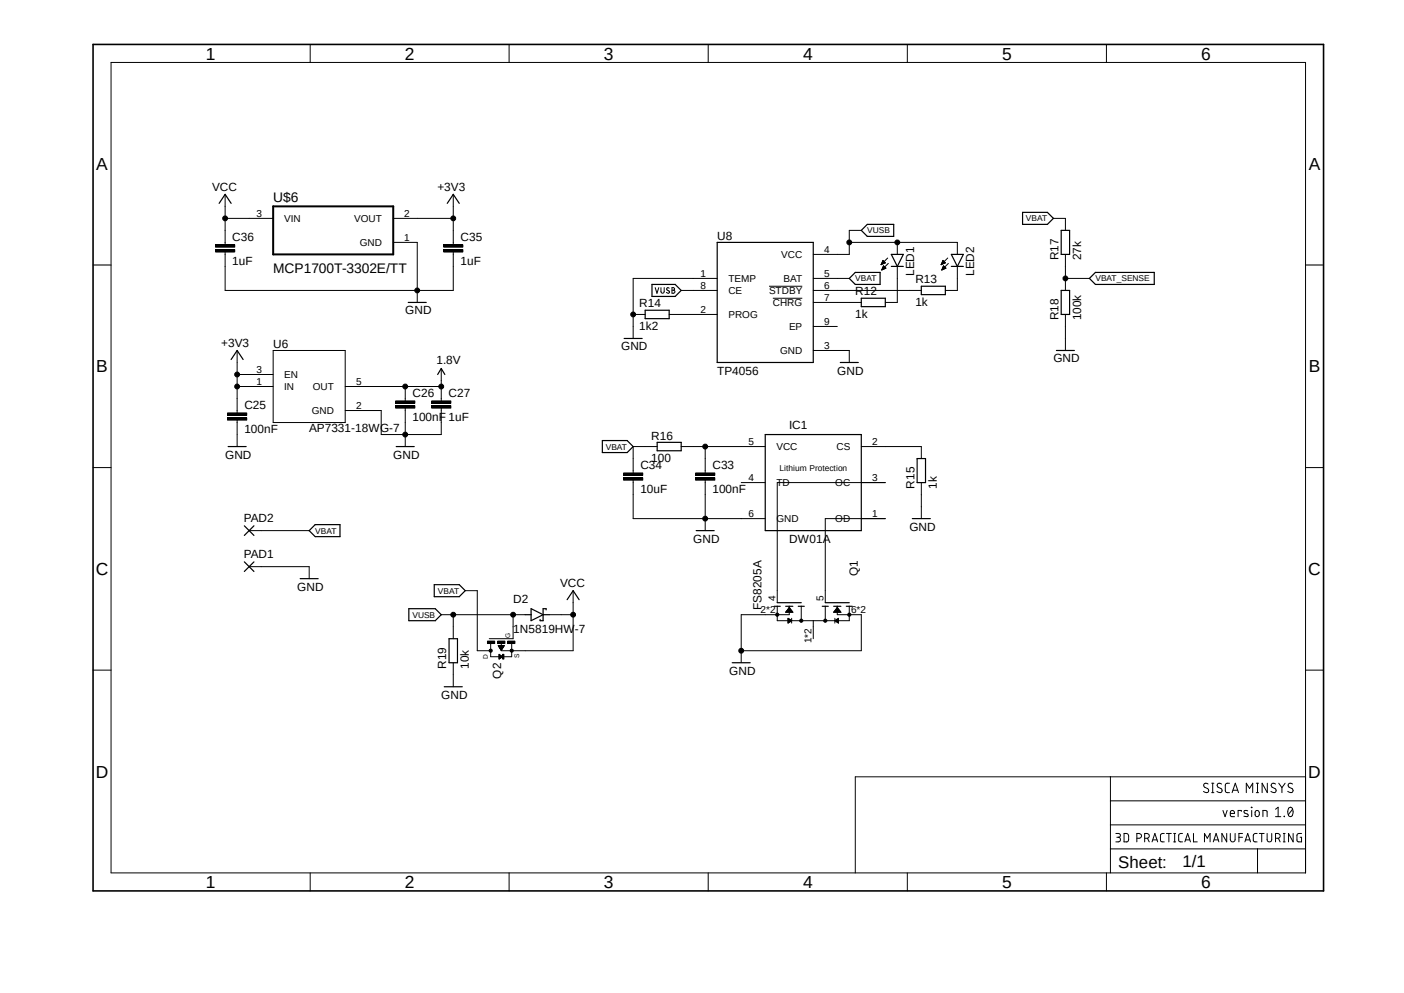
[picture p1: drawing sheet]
<svg xmlns="http://www.w3.org/2000/svg" width="297mm" height="210mm" viewBox="0 0 297 210" stroke-linecap="round" stroke-linejoin="round" font-family="sans-serif">
<path d="M297 -.1l.1 .1M297.1 0l-278 189" fill="none" stroke="#fff" stroke-width=".21"/>
<g fill="none" stroke="#000" stroke-width=".21">
<path d="M23.5 13.2h252.7v171.4h-252.7zM65.6 9.4v3.8M107.7 9.4v3.8M149.8 9.4v3.8M191.9 9.4v3.8M234.1 9.4v3.8M19.7 56h3.8M45.6 52.8h4.1v.5h-4.1zM45.6 51.8h4.1v.5h-4.1zM47.6 53.3v8.1h48.3v-8.1M47.6 46.2h10.2M47.6 41.1v10.7"/>
<path d="M83.2 46.2h12.7M83.2 51.3h5.1v12.7M93.9 52.8h4v.5h-4zM93.9 51.8h4v.5h-4zM95.9 41.1v10.7M151.7 58.9h-17.8v12.7M172 58.9h7.7M179.7 51.3h22.8v2.5M182.2 48.7h-2.5v5.1h-7.7M186.4 56h.1M186.4 55.9h.2M186.5 55.8h.3"/>
<path d="M186.5 55.7h.5M186.6 55.6h.6M186.6 57h.1M186.6 55.5h.6M186.6 56.9h.3M186.6 56.9h.5M186.7 55.4h.3M186.7 55.2h.2M186.7 56.8h.6M186.7 56.7h.7M186.7 56.6h.6M186.8 55.1l.5 .5-.9 .4z"/>
<path d="M186.8 56.5h.4M186.8 56.4h.3M186.9 56.3h.1M186.9 56.2l.5 .5-.9 .4zM187.8 54.6l-1.4 1.4M187.9 55.7l-1.4 1.4M189.8 56.3v7.7h-2.5M189.8 51.3v2.5M199.1 56h.1M199.1 55.9h.2M199.2 55.8h.3M199.2 55.7h.5"/>
<path d="M199.3 55.6h.6M199.3 57h.1M199.3 55.5h.6M199.3 56.9h.3M199.3 55.4h.4M199.3 56.9h.5M199.4 55.2h.2M199.4 56.8h.6M199.4 56.7h.7M199.4 56.6h.6M199.5 56.5h.4M199.5 55.1l.5 .5-.9 .4z"/>
<path d="M199.5 56.4h.3M199.6 56.3h.1M199.6 56.2l.5 .5-.9 .4zM200.5 54.6l-1.4 1.4M200.6 55.7l-1.4 1.4M202.5 56.3v5.1h-2.5M222.8 46.2h2.6v2.5M225.4 58.9h5.1M225.4 53.8v7.6M276.2 56h3.8M50.2 79.2h7.6M50.2 74.1v13.2"/>
<path d="M57.8 74.1h15.2v15.3h-15.2zM93.3 77.9v6.9M133.9 66.5h2.6M138.6 60.8l.4 1.2 .4-1.2M139.8 60.8v.9a.34 .34 0 0 0 .4 .3 .34 .34 0 0 0 .3-.3v-.9M141.6 61l-.3-.2-.3 .3 .6 .5v.3l-.2 .1-.4-.2M141.6 66.5h10.1M142.2 60.8l.4 .1 .1 .3-.2 .2h.1a.31 .31 0 0 1 .2 .4 .31 .31 0 0 1-.3 .2h-.3zM142.2 61.4h.3M144.1 61.4h7.6M162.7 60.5h7M163.5 63.1h6.2"/>
<path d="M172 61.4h22.9M172 74.1h7.7v2.6M172 64h10.2M172 69h5.1M225.4 66.5v7.6M19.7 98.9h3.8M48.1 88.3h4.1v.6h-4.1zM48.1 87.3h4.1v.5h-4.1zM50.2 81.7h7.6M50.2 88.9v5.5M73 81.7h20.3M83.7 85.8h4.1v.5h-4.1z"/>
<path d="M83.7 84.8h4.1v.5h-4.1zM85.7 81.7v3.1M85.7 86.3v8.1M91.3 85.8h4.1v.5h-4.1zM91.3 84.8h4.1v.5h-4.1zM93.3 86.3v5.6h-12.7v-5.1h-7.6M139 94.4h-5.1v5.6M144.1 94.4h17.8M149.2 94.4v5.6M182.2 94.4h12.7v2.6M276.2 98.9h3.8M52.7 119.8h12.7v2.6"/>
<path d="M52.7 112.2h12.7M131.9 101h4.1v.6h-4.1zM131.9 100h4.1v.5h-4.1zM133.9 101.6v8.1h28M147.2 101h4v.6h-4zM147.2 100h4v.5h-4zM149.2 101.6v10.6M156.8 102.1h5.1M187.3 109.7h-12.7v17.8M187.3 102.1h-22.9v25.4M194.9 102.1v7.6M93.3 130h17.8"/>
<path d="M95.9 130v5.1M98.4 124.9h2.6v12.7h2.8M103.1 135.6h1.5v.5h-1.5zM103.5 137.4h.6v.4l-.3 .2-.3-.2zM105.3 135.6h1.5v.5h-1.5zM105.4 136.5h1.3l-.7 1zM105.4 136.6h1.2M105.5 136.7h1.1M105.5 136.6h1.1M105.5 136.8h1M105.6 136.9h.9M105.6 136.8h.9"/>
<path d="M105.6 138.4l.7 .5-.7 .5zM105.6 139.3h.1M105.6 139.2h.2M105.6 139.1h.3M105.6 139.1h.5M105.6 139h.6M105.6 138.8h.6M105.6 138.7h.5M105.6 138.6h.4M105.6 138.6h.2M105.6 138.4h.1M105.6 136.9h.8"/>
<path d="M105.7 137h.7M105.7 137.1h.6M105.7 137h.6M105.8 137.3h.4M105.8 137.2h.4M105.9 137.3h.3M106 137.5h.1M106 137.4h.1M106 135.7v.8M106.3 138.4h.3v1h-.3zM107.4 135.6h1.5v.5h-1.5zM108 137.4h.5v.4l-.3 .2-.2-.2z"/>
<path d="M108.2 135.7v3.2h-4.4v-2.9M108.5 130v5.1h-5M116.2 130h5M121.2 124.9v12.7h-15.2M164.4 128.2v3.1h15.3v-3.1M166.2 129.5h1.5M166.3 129.4h1.3M166.4 129.3h1.2M166.4 129.2h1.1M166.5 129.1h1M166.6 129h.8M166.6 128.9h.7"/>
<path d="M166.7 130.8l.8 .5-.8 .5zM166.7 131.7h.1M166.7 131.6h.3M166.7 131.5h.4M166.7 131.4h.6M166.7 131.3h.7M166.7 131.2h.8M166.7 131.1h.6M166.7 131.1h.5M166.7 131h.3M166.7 130.9h.2M166.7 130.8h.1"/>
<path d="M166.7 128.9h.6M166.8 128.8h.4M166.8 128.7h.3M166.9 128.6h.1M167 128.2v1.8h-10.2v10.2M167 128.5l.7 1h-1.5zM167 128.5h.1M167.5 130.8v1M169.5 128.2v3.1M172 131.3v3.8M174.6 128.2v3.1M176.4 129.5h1.5"/>
<path d="M176.4 129.4h1.4M176.5 129.3h1.3M176.6 129.2h1.1M176.6 130.8v1M176.6 131.3l.8-.5v1zM176.7 131.2h.7M176.7 129.1h.9M176.7 129h.8M176.7 131.3h.7M176.8 131.1h.6M176.8 128.9h.7M176.9 131.4h.5"/>
<path d="M176.9 128.9h.5M176.9 131.1h.5M176.9 128.8h.4M177 131.5h.4M177 128.7h.3M177 131h.4M177 128.6h.2M177.1 128.2v1.8h5.1v7.6h-25.4M177.1 131.6h.3M177.1 128.5l.8 1h-1.5zM177.1 128.5h.1M177.2 130.9h.2"/>
<path d="M177.2 131.7h.2M177.3 130.8h.1M19.7 141.7h3.8M95.9 140.2v5M276.2 141.7h3.8M234.9 179.5h41.3M234.9 164.3v20.3M234.9 174.5h41.3M234.9 169.4h41.3M236.1 176.3h.5a.4 .4 0 0 1 .4 .4 .4 .4 0 0 1-.4 .4h-.3M236.6 177.1a.49 .49 0 0 1 .4 .5 .49 .49 0 0 1-.4 .5h-.5M237.8 176.3h.7l.2 .3 .1 1-.3 .5h-.7z"/>
<path d="M240.5 177.3h.5a.51 .51 0 0 0 .5-.5 .51 .51 0 0 0-.5-.5h-.5v1.8M242.1 177.3h.6a.51 .51 0 0 0 .4-.5 .51 .51 0 0 0-.4-.5h-.6v1.8M242.7 177.3l.4 .8M243.7 178.1l.6-1.8 .6 1.8M243.9 177.6h.9M246.3 176.3l-.6 .1-.2 .3v1.2l.8 .2M246.8 176.3h1M247.3 176.3v1.8M248.3 178.1h.4M248.3 176.3h.4M248.5 176.3v1.8M250.1 176.3l-.5 .1-.3 .3 .1 1.2 .7 .2"/>
<path d="M250.7 178.1l.5-1.8 .6 1.8M250.8 177.6h.9M252.5 176.3v1.8h.8M254.8 178.1v-1.8l.6 1 .6-1v1.8M255.6 165.8a.5 .5 0 0 0-.8-.1 .5 .5 0 0 0 0 .8l.7 .3a.46 .46 0 0 1 .2 .5 .46 .46 0 0 1-.5 .3l-.6-.2M256.3 167.6h.5M256.3 165.7h.5M256.5 165.7v1.9M256.7 178.1l.6-1.8 .6 1.8M256.8 177.6h.9M258.4 165.8a.5 .5 0 0 0-.8-.1 .5 .5 0 0 0 .1 .8l.6 .3a.46 .46 0 0 1 .2 .5 .46 .46 0 0 1-.4 .3l-.7-.2M258.7 171.4l.5 1.3 .4-1.3"/>
<path d="M259.5 176.3v1.8l-1-1.8v1.8M260.1 165.7h-.7l-.2 .4v1.3l.2 .2h.7M260.3 176.3v1.3a.51 .51 0 0 0 .5 .5 .51 .51 0 0 0 .5-.5v-1.3M260.3 172h.9a.46 .46 0 0 0-.4-.6 .46 .46 0 0 0-.5 .4v.6l.1 .3h.8M260.6 167.6l.7-1.9 .7 1.9M260.8 167.1h1M262.1 177.1h.7M262.6 171.6v-.2h-.7v1.3M262.8 176.3h-.7v1.8M263.4 178.1l.5-1.8 .6 1.8M263.5 177.6h.9M263.7 167.6v-1.9l.6 1.1 .7-1.1v1.9"/>
<path d="M263.9 171.5a.58 .58 0 0 0-.8 .1l.2 .4 .6 .2 .2 .3a.69 .69 0 0 1-1 .1M264.7 170.7l.1 .1zM264.8 171.4v1.3M265.6 171.6a.46 .46 0 0 1 .5-.2 .46 .46 0 0 1 .3 .4v.5a.45 .45 0 0 1-.4 .4 .45 .45 0 0 1-.5-.4zM265.8 167.6h.4M265.8 165.7h.4M265.9 176.3l-.6 .1-.2 .3 .1 1.2 .7 .2M266 165.7v1.9M266 179.5v5.1M266.4 176.3h1M266.9 176.3v1.8M267.2 172.7v-1.3l.8 .1 .1 1.2"/>
<path d="M268.1 176.3v1.3a.49 .49 0 0 0 .4 .5 .49 .49 0 0 0 .5-.5v-1.3M268.1 165.7v1.9l-1.1-1.9v1.9M269.8 165.8a.5 .5 0 0 0-.7-.1 .5 .5 0 0 0 0 .8l.6 .3a.46 .46 0 0 1 .2 .5 .46 .46 0 0 1-.4 .3l-.6-.2M269.8 177.3h.5a.51 .51 0 0 0 .5-.5 .51 .51 0 0 0-.5-.5h-.5v1.8M269.8 172.7h1.1M269.8 171.2l.6-.5v2M270.4 177.3l.4 .8M270.5 165.7l.7 .9M271.2 166.6v1M271.5 178.1h.4M271.5 176.3h.4M271.7 172.6v.1z"/>
<path d="M271.7 176.3v1.8M271.9 165.7l-.7 .9M272.7 170.9l.3-.2a1.17 1.17 0 0 1 0 2 1.22 1.22 0 0 1-.3-1.8zM273.4 165.8a.54 .54 0 0 0-.5-.1 .54 .54 0 0 0-.4 .4l.2 .4 .6 .3a.49 .49 0 0 1 0 .8l-.9-.2M273.4 171.2l-.9 1.1M273.6 176.3v1.8l-1-1.8v1.8M275.3 176.3h-.6l-.3 .2v1.2l.1 .3 .8 .1v-1h-.3M276.2 164.3h-95.3v20.3M65.6 184.6v3.8M107.7 184.6v3.8M149.8 184.6v3.8M191.9 184.6v3.8"/>
<path d="M234.1 184.6v3.8"/>
<circle cx="47.6" cy="46.2" r=".51"/>
<circle cx="95.9" cy="46.2" r=".51"/>
<circle cx="179.7" cy="51.3" r=".51"/>
<circle cx="189.8" cy="51.3" r=".51"/>
<circle cx="225.4" cy="58.9" r=".51"/>
<circle cx="50.2" cy="79.2" r=".51"/>
<circle cx="88.3" cy="61.4" r=".51"/>
<circle cx="133.9" cy="66.5" r=".51"/>
<circle cx="50.2" cy="81.7" r=".51"/>
<circle cx="85.7" cy="81.7" r=".51"/>
<circle cx="85.7" cy="91.9" r=".51"/>
<circle cx="93.3" cy="81.7" r=".51"/>
<circle cx="149.2" cy="94.4" r=".51"/>
<circle cx="149.2" cy="109.7" r=".51"/>
<circle cx="95.9" cy="130" r=".51"/>
<circle cx="108.5" cy="130" r=".51"/>
<circle cx="121.2" cy="130" r=".51"/>
<circle cx="156.8" cy="137.6" r=".51"/>
<circle cx="164.4" cy="130" r=".33"/>
<circle cx="169.5" cy="131.3" r=".33"/>
<circle cx="174.6" cy="131.3" r=".33"/>
<circle cx="179.7" cy="130" r=".33"/>
</g>
<g fill="none" stroke="#000" stroke-width=".25">
<path d="M46.4 43l1.2-1.9 1.3 1.9M94.6 43l1.3-1.9 1.3 1.9M151.7 51.3h20.3v25.4h-20.3zM179.7 58.9l1.2-1.3h5.3v2.6h-5.3zM183.5 47.5h5.6v2.5h-5.6l-1.3-1.3zM188.6 53.8h2.5l-1.3 2.5zM188.6 56.3h2.5M201.3 56.3h2.5M201.3 53.8h2.5l-1.3 2.5zM216.3 44.9h5.3l1.2 1.3-1.2 1.3h-5.3zM224.5 48.7h1.8v5.1h-1.8zM230.5 58.9l1.2-1.3h12.5v2.6h-12.5z"/>
<path d="M48.9 76l1.3-1.9 1.2 1.9M86.4 64h3.8M92.6 79.2l.7-1.3 .8 1.3M132 71.6h3.8M136.5 65.6h5.1v1.8h-5.1zM137.9 60.2h4.9l1.3 1.2-1.3 1.3h-4.9zM177.8 76.7h3.8M182.2 63.1h5.1v1.8h-5.1zM194.9 60.5h5.1v1.8h-5.1zM223.5 74.1h3.8M224.5 61.4h1.8v5.1h-1.8zM48.3 94.4h3.8"/>
<path d="M83.8 94.4h3.8M127.4 93.2h5.3l1.2 1.2-1.2 1.3h-5.3zM139 93.6h5.1v1.7h-5.1zM161.9 91.9h20.3v20.3h-20.3zM194 97h1.8v5.1h-1.8zM51.7 118.8l2 2.1M51.7 111.2l2 2M53.7 118.8l-2 2.1M53.7 111.2l-2 2M66.7 111h5.2v2.5h-5.2l-1.3-1.3zM147.3 112.2h3.8M193 109.7h3.8"/>
<path d="M63.5 122.4h3.8M86.5 128.7h5.6l1.2 1.3-1.2 1.3h-5.6zM91.9 123.7h5.3l1.2 1.2-1.2 1.3h-5.3zM95 135.1h1.8v5.1h-1.8zM111.1 130h1.3M112.4 128.7l2.5 1.3-2.5 1.3zM114.9 130h1.3M115.5 129v-.3h-.6v2.6h-.6v-.3M120 126.8l1.2-1.9 1.3 1.9M163.8 128.2h1.3M164.4 127.5h5.1M166.2 128.2h1.5"/>
<path d="M168.9 128.2h1.2M173.9 128.2h1.3M174.6 127.5h5.1M176.4 128.2h1.5M179 128.2h1.3M94 145.2h3.8M154.9 140.2h3.8"/>
</g>
<g fill="#000">
<path d="M45.6 52.8h4.1v.5h-4.1z" fill-rule="evenodd"/>
<path d="M45.6 51.8h4.1v.5h-4.1z" fill-rule="evenodd"/>
<path d="M93.9 52.8h4v.5h-4z" fill-rule="evenodd"/>
<path d="M93.9 51.8h4v.5h-4z" fill-rule="evenodd"/>
<path d="M48.1 88.3h4.1v.6h-4.1z" fill-rule="evenodd"/>
<path d="M48.1 87.3h4.1v.5h-4.1z" fill-rule="evenodd"/>
<path d="M83.7 85.8h4.1v.5h-4.1z" fill-rule="evenodd"/>
<path d="M83.7 84.8h4.1v.5h-4.1z" fill-rule="evenodd"/>
<path d="M91.3 85.8h4.1v.5h-4.1z" fill-rule="evenodd"/>
<path d="M91.3 84.8h4.1v.5h-4.1z" fill-rule="evenodd"/>
<path d="M131.9 101h4.1v.6h-4.1z" fill-rule="evenodd"/>
<path d="M131.9 100h4.1v.5h-4.1z" fill-rule="evenodd"/>
<path d="M147.2 101h4v.6h-4z" fill-rule="evenodd"/>
<path d="M147.2 100h4v.5h-4z" fill-rule="evenodd"/>
<path d="M103.1 135.6h1.5v.5h-1.5z" fill-rule="evenodd"/>
<path d="M103.5 137.4h.6v.4l-.3 .2-.3-.2z" fill-rule="evenodd"/>
<path d="M105.3 135.6h1.5v.5h-1.5z" fill-rule="evenodd"/>
<path d="M106.3 138.4h.3v1h-.3z" fill-rule="evenodd"/>
<path d="M107.4 135.6h1.5v.5h-1.5z" fill-rule="evenodd"/>
<path d="M108 137.4h.5v.4l-.3 .2-.2-.2z" fill-rule="evenodd"/>
<circle cx="47.6" cy="46.2" r=".51"/>
<circle cx="95.9" cy="46.2" r=".51"/>
<circle cx="179.7" cy="51.3" r=".51"/>
<circle cx="189.8" cy="51.3" r=".51"/>
<circle cx="225.4" cy="58.9" r=".51"/>
<circle cx="50.2" cy="79.2" r=".51"/>
<circle cx="88.3" cy="61.4" r=".51"/>
<circle cx="133.9" cy="66.5" r=".51"/>
<circle cx="50.2" cy="81.7" r=".51"/>
<circle cx="85.7" cy="81.7" r=".51"/>
<circle cx="85.7" cy="91.9" r=".51"/>
<circle cx="93.3" cy="81.7" r=".51"/>
<circle cx="149.2" cy="94.4" r=".51"/>
<circle cx="149.2" cy="109.7" r=".51"/>
<circle cx="95.9" cy="130" r=".51"/>
<circle cx="108.5" cy="130" r=".51"/>
<circle cx="121.2" cy="130" r=".51"/>
<circle cx="156.8" cy="137.6" r=".51"/>
<circle cx="164.4" cy="130" r=".33"/>
<circle cx="169.5" cy="131.3" r=".33"/>
<circle cx="174.6" cy="131.3" r=".33"/>
<circle cx="179.7" cy="130" r=".33"/>
</g>
<path d="M19.7 9.4h260.3v179h-260.3z" fill="none" stroke="#000" stroke-width=".34"/>
<path d="M57.8 43.6h25.4v10.2h-25.4z" fill="none" stroke="#000" stroke-width=".42"/>
<g font-size="3.7">
<text x="43.5" y="12.6">1</text>
<text x="85.6" y="12.6">2</text>
<text x="127.8" y="12.6">3</text>
<text x="169.9" y="12.6">4</text>
<text x="212" y="12.6">5</text>
<text x="254.1" y="12.6">6</text>
<text x="20.4" y="35.9">A</text>
<text x="276.9" y="35.9">A</text>
<text x="20.4" y="78.8">B</text>
<text x="276.9" y="78.8">B</text>
<text x="20.3" y="121.6">C</text>
<text x="276.8" y="121.6">C</text>
<text x="20.3" y="164.5">D</text>
<text x="276.8" y="164.5">D</text>
<text x="43.5" y="187.8">1</text>
<text x="85.6" y="187.8">2</text>
<text x="127.8" y="187.8">3</text>
<text x="169.9" y="187.8">4</text>
<text x="212" y="187.8">5</text>
<text x="254.1" y="187.8">6</text>
</g>
<g font-size="3.6">
<text x="236.6" y="183.5">Sheet:</text>
<text x="250.1" y="183.3">1/1</text>
</g>
<g font-size="2.9">
<text x="57.8" y="42.7">U$6</text>
<text x="57.8" y="57.8">MCP1700T-3302E/TT</text>
</g>
<g font-size="2.5">
<text x="44.9" y="40.3">VCC</text>
<text x="92.5" y="40.3">+3V3</text>
<text x="49.1" y="50.9">C36</text>
<text x="97.4" y="50.9">C35</text>
<text x="151.7" y="50.8">U8</text>
<text x="49.1" y="56">1uF</text>
<text x="97.4" y="56">1uF</text>
<text x="193.4" y="58.4" transform="rotate(-90 193.4 58.4)">LED1</text>
<text x="193.6" y="59.9">R13</text>
<text x="206.1" y="58.4" transform="rotate(-90 206.1 58.4)">LED2</text>
<text x="223.9" y="55.1" transform="rotate(-90 223.9 55.1)">R17</text>
<text x="228.7" y="55.1" transform="rotate(-90 228.7 55.1)">27k</text>
<text x="135.2" y="65">R14</text>
<text x="180.9" y="62.5">R12</text>
<text x="193.6" y="64.7">1k</text>
<text x="85.7" y="66.5">GND</text>
<text x="135.2" y="69.8">1k2</text>
<text x="180.9" y="67.3">1k</text>
<text x="223.9" y="67.8" transform="rotate(-90 223.9 67.8)">R18</text>
<text x="228.7" y="67.8" transform="rotate(-90 228.7 67.8)">100k</text>
<text x="46.8" y="73.4">+3V3</text>
<text x="57.8" y="73.6">U6</text>
<text x="92.3" y="76.9">1.8V</text>
<text x="131.4" y="74.1">GND</text>
<text x="222.8" y="76.7">GND</text>
<text x="87.3" y="83.9">C26</text>
<text x="94.9" y="83.9">C27</text>
<text x="151.7" y="79.2">TP4056</text>
<text x="177.1" y="79.2">GND</text>
<text x="51.7" y="86.4">C25</text>
<text x="87.3" y="89">100nF 1uF</text>
<text x="51.7" y="91.5">100nF</text>
<text x="65.4" y="91.4">AP7331-18WG-7</text>
<text x="137.8" y="93">R16</text>
<text x="167" y="90.6">IC1</text>
<text x="47.6" y="97">GND</text>
<text x="83.2" y="97">GND</text>
<text x="135.5" y="99.1">C34</text>
<text x="137.8" y="97.7">100</text>
<text x="150.7" y="99.1">C33</text>
<text x="135.5" y="104.2">10uF</text>
<text x="150.7" y="104.2">100nF</text>
<text x="193.4" y="103.3" transform="rotate(-90 193.4 103.3)">R15</text>
<text x="198.2" y="103.3" transform="rotate(-90 198.2 103.3)">1k</text>
<text x="51.6" y="110.4">PAD2</text>
<text x="192.4" y="112.2">GND</text>
<text x="51.6" y="118">PAD1</text>
<text x="146.6" y="114.8">GND</text>
<text x="167" y="114.8">DW01A</text>
<text x="62.9" y="124.9">GND</text>
<text x="118.5" y="124.2">VCC</text>
<text x="181.4" y="121.9" transform="rotate(-90 181.4 121.9)">Q1</text>
<text x="108.6" y="127.5">D2</text>
<text x="161.1" y="129" transform="rotate(-90 161.1 129)">FS8205A</text>
<text x="108.6" y="133.8">1N5819HW-7</text>
<text x="94.4" y="141.4" transform="rotate(-90 94.4 141.4)">R19</text>
<text x="99.2" y="141.4" transform="rotate(-90 99.2 141.4)">10k</text>
<text x="106" y="143.5" transform="rotate(-90 106 143.5)">Q2</text>
<text x="154.3" y="142.7">GND</text>
<text x="93.3" y="147.8">GND</text>
</g>
<g font-size="2.1">
<text x="54.3" y="45.8">3</text>
<text x="60.1" y="46.9">VIN</text>
<text x="74.9" y="46.9">VOUT</text>
<text x="85.5" y="45.8">2</text>
<text x="76.1" y="52">GND</text>
<text x="85.5" y="50.9">1</text>
<text x="174.4" y="53.5">4</text>
<text x="148.2" y="58.5">1</text>
<text x="154.1" y="59.6">TEMP</text>
<text x="165.3" y="54.6">VCC</text>
<text x="165.8" y="59.6">BAT</text>
<text x="174.4" y="58.5">5</text>
<text x="148.2" y="61.1">8</text>
<text x="154.1" y="62.2">CE</text>
<text x="162.7" y="62.2">STDBY</text>
<text x="163.5" y="64.7">CHRG</text>
<text x="174.4" y="61.1">6</text>
<text x="174.4" y="63.6">7</text>
<text x="148.2" y="66.2">2</text>
<text x="154.1" y="67.3">PROG</text>
<text x="166.9" y="69.8">EP</text>
<text x="174.4" y="68.7">9</text>
<text x="165" y="74.9">GND</text>
<text x="174.4" y="73.8">3</text>
<text x="54.3" y="81.4">1</text>
<text x="54.3" y="78.9">3</text>
<text x="60.1" y="82.5">IN</text>
<text x="60.1" y="80">EN</text>
<text x="66.2" y="82.5">OUT</text>
<text x="75.4" y="81.4">5</text>
<text x="66" y="87.6">GND</text>
<text x="75.4" y="86.5">2</text>
<text x="158.4" y="94.1">5</text>
<text x="164.3" y="95.2">VCC</text>
<text x="177" y="95.2">CS</text>
<text x="184.5" y="94.1">2</text>
<text x="158.4" y="101.7">4</text>
<text x="184.5" y="101.7">3</text>
<text x="164.3" y="102.8">TD</text>
<text x="176.7" y="102.8">OC</text>
<text x="158.4" y="109.3">6</text>
<text x="164.3" y="110.4">GND</text>
<text x="176.7" y="110.4">OD</text>
<text x="184.5" y="109.3">1</text>
<text x="160.9" y="129.7">2*2</text>
<text x="164.1" y="127.1" transform="rotate(-90 164.1 127.1)">4</text>
<text x="174.2" y="127.1" transform="rotate(-90 174.2 127.1)">5</text>
<text x="180" y="129.7">6*2</text>
<text x="171.7" y="136.1" transform="rotate(-90 171.7 136.1)">1*2</text>
</g>
<g font-size="1.8">
<text x="217" y="46.8">VBAT</text>
<text x="183.5" y="49.4">VUSB</text>
<text x="180.9" y="59.5">VBAT</text>
<text x="231.7" y="59.5">VBAT_SENSE</text>
<text x="128.1" y="95.1">VBAT</text>
<text x="164.9" y="99.5">Lithium Protection</text>
<text x="66.7" y="112.9">VBAT</text>
<text x="92.6" y="125.6">VBAT</text>
<text x="87.2" y="130.6">VUSB</text>
</g>
<g font-size="1.4">
<text x="107.9" y="134.9" transform="rotate(-90 107.9 134.9)">G</text>
<text x="103.2" y="139.3" transform="rotate(-90 103.2 139.3)">D</text>
<text x="109.9" y="139.2" transform="rotate(-90 109.9 139.2)">S</text>
</g>
</svg>
